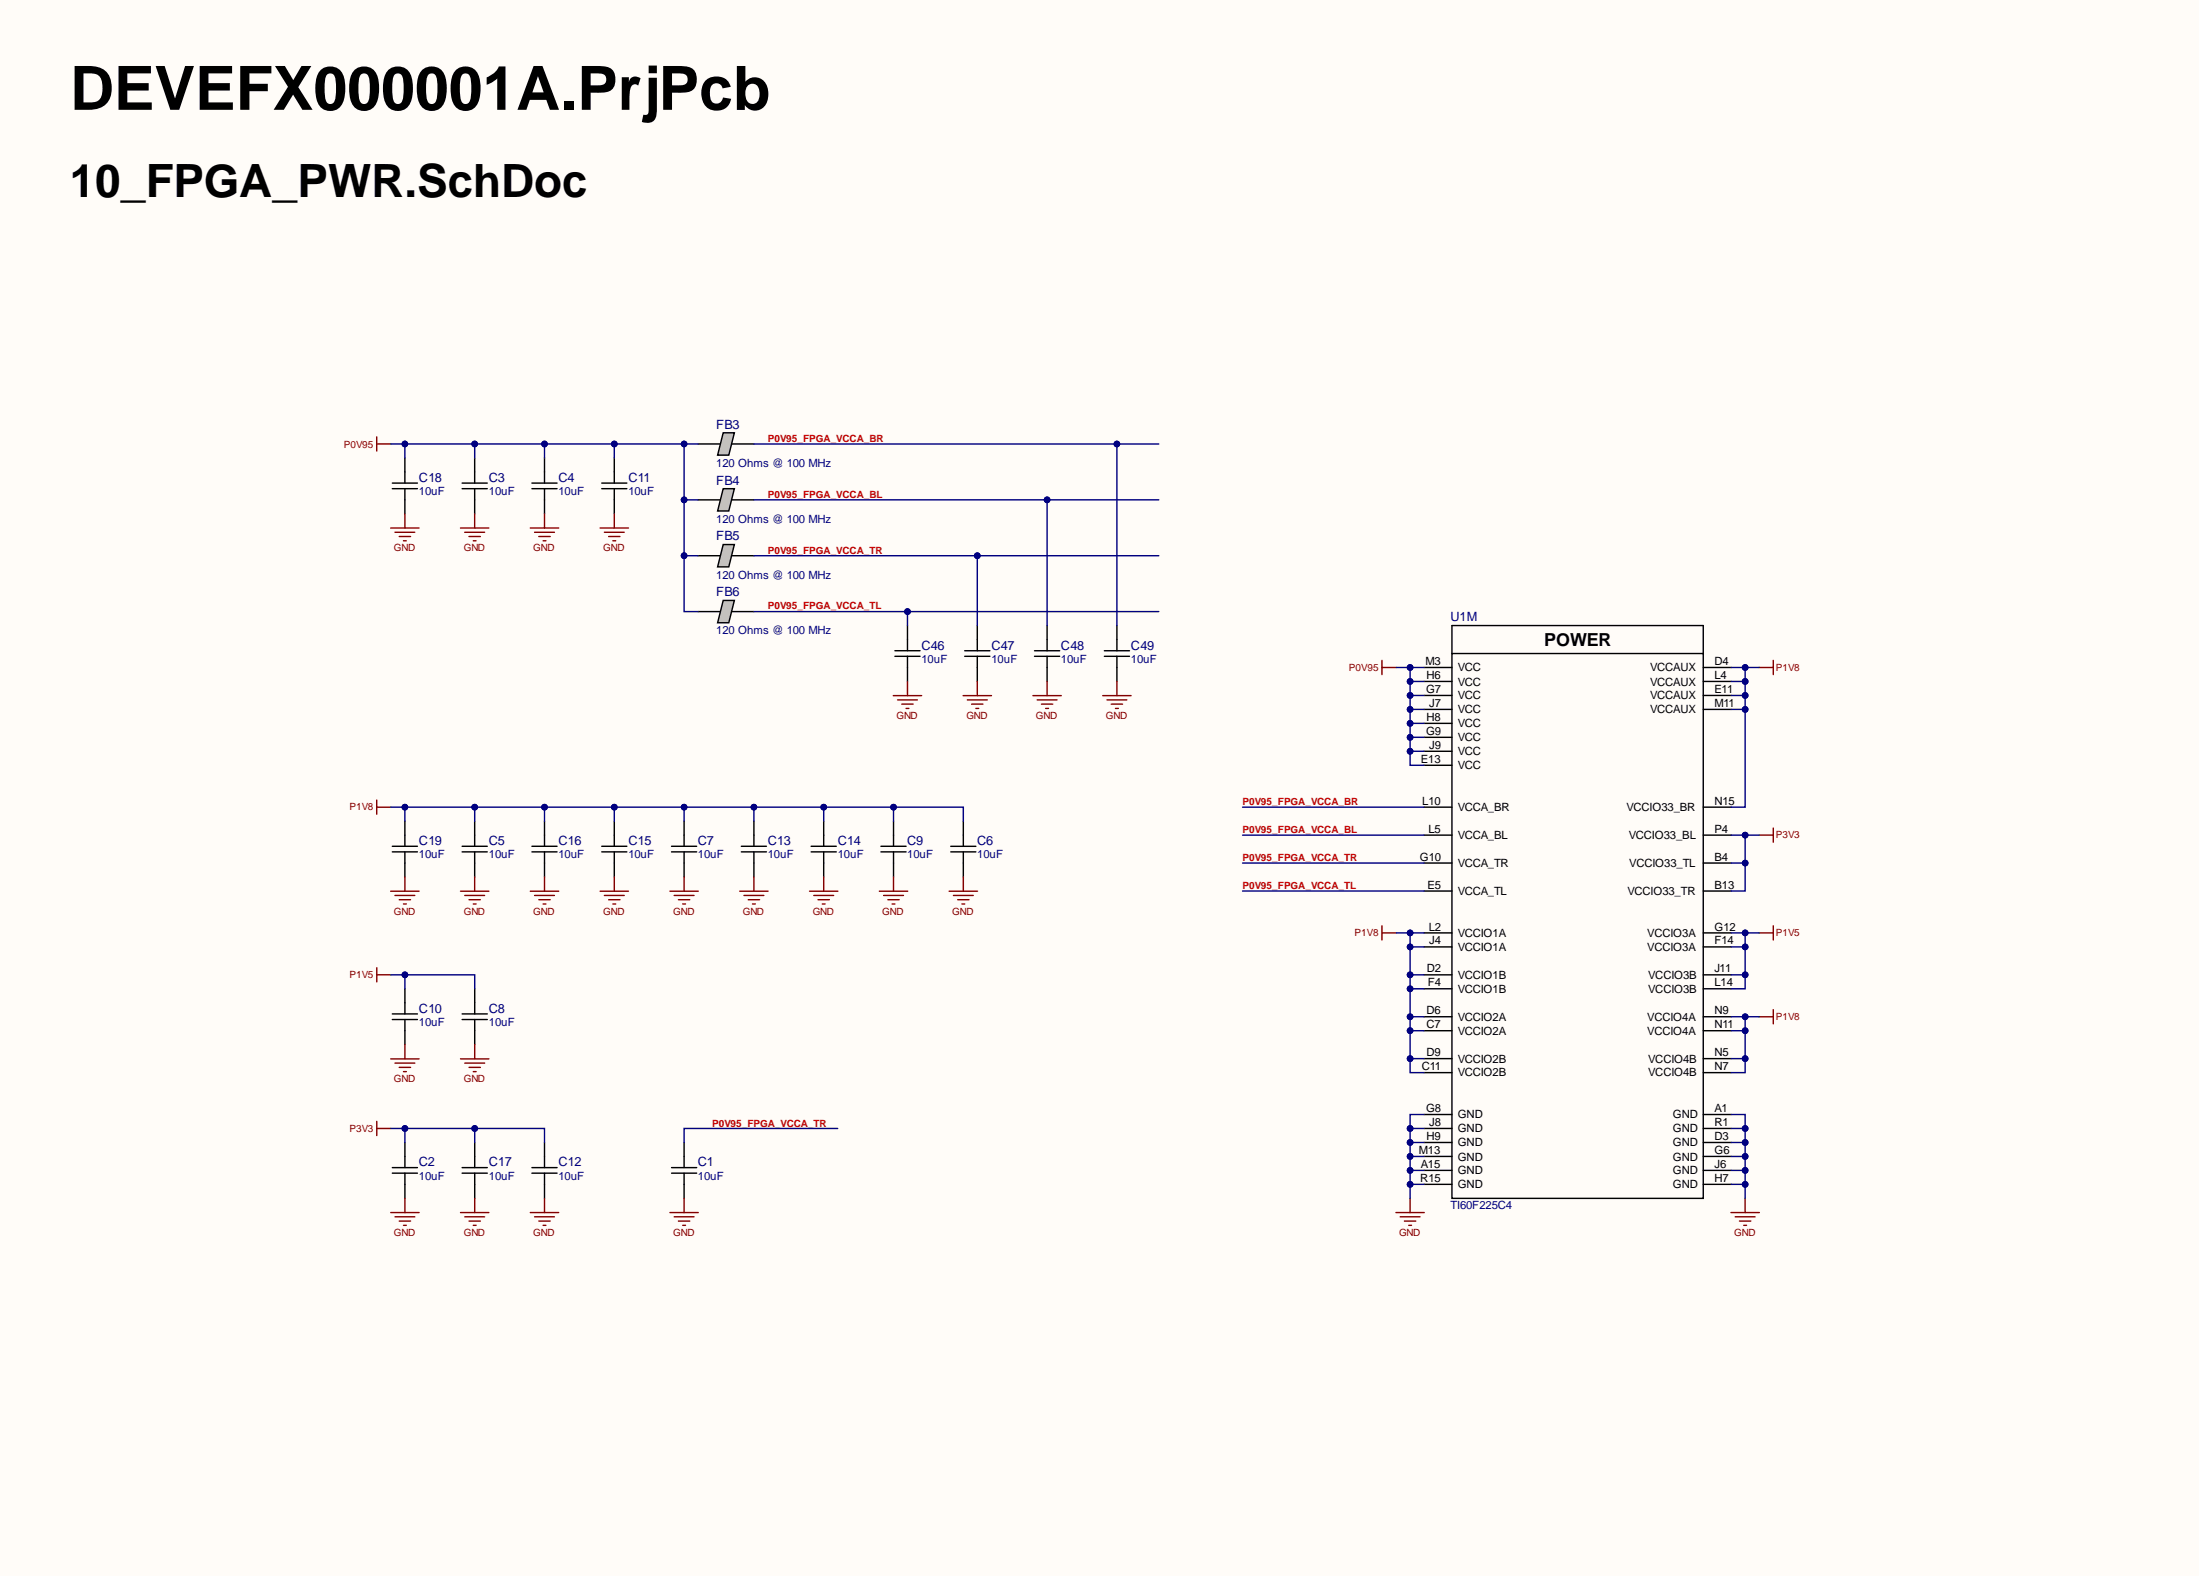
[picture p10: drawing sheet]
<svg xmlns="http://www.w3.org/2000/svg" width="393mm" height="282mm" viewBox="0 0 393 282" stroke-linecap="round" stroke-linejoin="round" font-family="sans-serif">
<g fill="#fffcf8">
<path d="M0 0h393.1v281.6h-393.1z" fill-rule="evenodd"/>
<path d="M0 0h393.1v281.6h-393.1z" fill-rule="evenodd"/>
</g>
<g fill="none" stroke="#000" stroke-width=".25">
<path d="M124.8 79.4h4M130.8 79.4h4M70.1 86.3h4.5M70.1 87.3h4.5M72.4 81.8v4.5M72.4 87.3v4.5M82.6 86.3h4.5M82.6 87.3h4.5M84.9 81.8v4.5M84.9 87.3v4.5M95.1 86.3h4.5M95.1 87.3h4.5"/>
<path d="M97.4 81.8v4.5M97.4 87.3v4.5M107.6 86.3h4.5M107.6 87.3h4.5M109.8 81.8v4.5M109.8 87.3v4.5M254.6 119.3h5M259.6 116.8h44.9v97.4h-44.9zM259.6 116.8v-5h44.9v5M304.5 119.3h5M254.6 121.8h5M254.6 124.3h5"/>
<path d="M254.6 126.8h5M254.6 129.3h5M254.6 131.8h5M254.6 134.3h5M254.6 136.8h5M304.5 121.8h5M304.5 124.3h5M304.5 126.8h5M70.1 151.3h4.5M70.1 152.3h4.5M72.4 146.8v4.5M72.4 152.3v4.5"/>
<path d="M82.6 151.3h4.5M82.6 152.3h4.5M84.9 146.8v4.5M84.9 152.3v4.5M95.1 151.3h4.5M95.1 152.3h4.5M97.4 146.8v4.5M97.4 152.3v4.5M107.6 151.3h4.5M107.6 152.3h4.5M109.8 146.8v4.5M109.8 152.3v4.5"/>
<path d="M120.1 151.3h4.5M120.1 152.3h4.5M122.3 146.8v4.5M122.3 152.3v4.5M132.5 151.3h4.5M132.5 152.3h4.5M134.8 146.8v4.5M134.8 152.3v4.5M145 151.3h4.5M145 152.3h4.5M147.3 146.8v4.5M147.3 152.3v4.5"/>
<path d="M157.5 151.3h4.5M157.5 152.3h4.5M159.8 146.8v4.5M159.8 152.3v4.5M170 151.3h4.5M170 152.3h4.5M172.2 146.8v4.5M172.2 152.3v4.5M254.6 144.3h5M254.6 149.3h5M254.6 154.3h5M254.6 159.3h5"/>
<path d="M304.5 144.3h5M304.5 149.3h5M304.5 154.3h5M304.5 159.3h5M72.4 176.7v4.5M84.9 176.7v4.5M254.6 166.7h5M254.6 169.2h5M254.6 174.2h5M254.6 176.7h5M304.5 166.7h5M304.5 169.2h5"/>
<path d="M304.5 174.2h5M304.5 176.7h5M70.1 181.2h4.5M70.1 182.2h4.5M72.4 182.2v4.5M82.6 181.2h4.5M82.6 182.2h4.5M84.9 182.2v4.5M254.6 199.2h5M254.6 181.7h5M254.6 184.2h5M254.6 189.2h5"/>
<path d="M254.6 191.7h5M304.5 199.2h5M304.5 181.7h5M304.5 184.2h5M304.5 189.2h5M304.5 191.7h5M70.1 208.7h4.5M70.1 209.7h4.5M72.4 204.2v4.5M72.4 209.7v4.5M82.6 208.7h4.5M82.6 209.7h4.5"/>
<path d="M84.9 204.2v4.5M84.9 209.7v4.5M95.1 208.7h4.5M95.1 209.7h4.5M97.4 204.2v4.5M97.4 209.7v4.5M120.1 208.7h4.5M120.1 209.7h4.5M122.3 204.2v4.5M122.3 209.7v4.5M254.6 201.7h5M254.6 204.2h5"/>
<path d="M254.6 206.7h5M254.6 209.2h5M254.6 211.7h5M304.5 201.7h5M304.5 204.2h5M304.5 206.7h5M304.5 209.2h5M304.5 211.7h5"/>
</g>
<g fill="none" stroke="#800000" stroke-width=".25">
<path d="M69.9 94.4h5M70.6 95.1h3.6M71.4 95.9h2M72.1 96.7h.5M72.4 91.8v2.6M82.3 94.4h5.1M83.1 95.1h3.5M83.9 95.9h2M84.6 96.7h.5M84.9 91.8v2.6M94.8 94.4h5.1M95.6 95.1h3.5"/>
<path d="M96.3 95.9h2.1M97.1 96.7h.5M97.4 91.8v2.6M107.3 94.4h5.1M108.1 95.1h3.5M108.8 95.9h2M109.6 96.7h.5M109.8 91.8v2.6M314.5 119.3h2.6M317.1 118v2.6M67.4 143v2.5M67.4 144.3h2.5"/>
<path d="M69.9 159.3h5M72.4 156.8v2.5M82.3 159.3h5.1M84.9 156.8v2.5M94.8 159.3h5.1M97.4 156.8v2.5M107.3 159.3h5.1M109.8 156.8v2.5M119.8 159.3h5M122.3 156.8v2.5M132.3 159.3h5M134.8 156.8v2.5"/>
<path d="M144.7 159.3h5.1M147.3 156.8v2.5M157.2 159.3h5.1M159.8 156.8v2.5M169.7 159.3h5.1M172.2 156.8v2.5M70.6 160.1h3.6M71.4 160.8h2M72.1 161.6h.5M83.1 160.1h3.5M83.9 160.8h2M84.6 161.6h.5"/>
<path d="M95.6 160.1h3.5M96.3 160.8h2.1M97.1 161.6h.5M108.1 160.1h3.5M108.8 160.8h2M109.6 161.6h.5M120.5 160.1h3.6M121.3 160.8h2M122.1 161.6h.5M133 160.1h3.6M133.8 160.8h2M134.5 161.6h.5"/>
<path d="M145.5 160.1h3.5M146.3 160.8h2M147 161.6h.5M158 160.1h3.5M158.7 160.8h2.1M159.5 161.6h.5M170.5 160.1h3.5M171.2 160.8h2.1M172 161.6h.5M247.1 165.5v2.5M247.1 166.7h2.5M69.9 189.3h5"/>
<path d="M70.6 190h3.6M71.4 190.8h2M72.1 191.5h.5M72.4 186.7v2.6M82.3 189.3h5.1M83.1 190h3.5M83.9 190.8h2M84.6 191.5h.5M84.9 186.7v2.6M314.5 181.7h2.6M317.1 180.5v2.5M69.9 216.7h5"/>
<path d="M70.6 217.5h3.6M71.4 218.3h2M72.1 219h.5M72.4 214.2v2.5M82.3 216.7h5.1M83.1 217.5h3.5M83.9 218.3h2M84.6 219h.5M84.9 214.2v2.5M94.8 216.7h5.1M95.6 217.5h3.5M96.3 218.3h2.1"/>
<path d="M97.1 219h.5M97.4 214.2v2.5M119.8 216.7h5M120.5 217.5h3.6M121.3 218.3h2M122.1 219h.5M122.3 214.2v2.5M249.6 216.7h5.1M250.3 217.5h3.6M251.1 218.3h2M251.9 219h.5M252.1 214.2v2.5"/>
<path d="M309.5 216.7h5.1M310.2 217.5h3.6M311 218.3h2M311.8 219h.5M312 214.2v2.5"/>
</g>
<path d="M129.3 77.4h2l-1 4h-2z" fill-rule="evenodd" fill="#c0c0c0"/>
<path d="M129.3 77.4h2l-1 4h-2zM124.8 89.3h4M130.8 89.3h4" fill="none" stroke="#000" stroke-width=".25"/>
<path d="M247.1 118v2.6M247.1 119.3h2.5" fill="none" stroke="#800000" stroke-width=".25"/>
<path d="M129.3 87.3h2l-1 4h-2z" fill-rule="evenodd" fill="#c0c0c0"/>
<path d="M124.8 99.3h4M129.3 87.3h2l-1 4h-2zM130.8 99.3h4" fill="none" stroke="#000" stroke-width=".25"/>
<path d="M129.3 97.3h2l-1 4h-2z" fill-rule="evenodd" fill="#c0c0c0"/>
<path d="M129.3 97.3h2l-1 4h-2zM124.8 109.3h4M130.8 109.3h4" fill="none" stroke="#000" stroke-width=".25"/>
<path d="M129.3 107.3h2l-1 4h-2z" fill-rule="evenodd" fill="#c0c0c0"/>
<g fill="none" stroke="#000" stroke-width=".25">
<path d="M129.3 107.3h2l-1 4h-2zM160 116.3h4.5M160 117.3h4.5M162.3 111.8v4.5M162.3 117.3v4.5M172.5 116.3h4.5M172.5 117.3h4.5M174.7 111.8v4.5M174.7 117.3v4.5M185 116.3h4.5M185 117.3h4.5M187.2 111.8v4.5"/>
<path d="M187.2 117.3v4.5M197.5 116.3h4.4M197.5 117.3h4.4M199.7 111.8v4.5M199.7 117.3v4.5"/>
</g>
<g fill="none" stroke="#800000" stroke-width=".25">
<path d="M67.4 78.1v2.5M67.4 79.4h2.5M159.7 124.3h5.1M160.5 125.1h3.5M161.2 125.9h2.1M162 126.6h.5M162.3 121.8v2.5M172.2 124.3h5.1M173 125.1h3.5M173.7 125.9h2.1M174.5 126.6h.5M174.7 121.8v2.5"/>
<path d="M184.7 124.3h5.1M185.4 125.1h3.6M186.2 125.9h2M187 126.6h.5M187.2 121.8v2.5M197.2 124.3h5M197.9 125.1h3.6M198.7 125.9h2M199.4 126.6h.5M199.7 121.8v2.5M314.5 149.3h2.6M317.1 148v2.5"/>
<path d="M67.4 173v2.5M67.4 174.2h2.5M314.5 166.7h2.6M317.1 165.5v2.5M67.4 200.4v2.6M67.4 201.7h2.5"/>
</g>
<path d="M312 169.2v5" fill="none" stroke="#000080" stroke-width=".25"/>
<circle cx="312" cy="174.2" r=".51" fill="#000080"/>
<circle cx="312" cy="174.2" r=".51" fill="none" stroke="#000080" stroke-width=".18"/>
<circle cx="312" cy="169.2" r=".51" fill="#000080"/>
<circle cx="312" cy="169.2" r=".51" fill="none" stroke="#000080" stroke-width=".18"/>
<path d="M69.9 201.7h2.5" fill="none" stroke="#000080" stroke-width=".25"/>
<circle cx="72.4" cy="201.7" r=".51" fill="#000080"/>
<circle cx="72.4" cy="201.7" r=".51" fill="none" stroke="#000080" stroke-width=".18"/>
<path d="M69.9 174.2h2.5" fill="none" stroke="#000080" stroke-width=".25"/>
<circle cx="72.4" cy="174.2" r=".51" fill="#000080"/>
<circle cx="72.4" cy="174.2" r=".51" fill="none" stroke="#000080" stroke-width=".18"/>
<path d="M69.9 144.3h2.5" fill="none" stroke="#000080" stroke-width=".25"/>
<circle cx="72.4" cy="144.3" r=".51" fill="#000080"/>
<circle cx="72.4" cy="144.3" r=".51" fill="none" stroke="#000080" stroke-width=".18"/>
<path d="M69.9 79.4h2.5" fill="none" stroke="#000080" stroke-width=".25"/>
<circle cx="72.4" cy="79.4" r=".51" fill="#000080"/>
<circle cx="72.4" cy="79.4" r=".51" fill="none" stroke="#000080" stroke-width=".18"/>
<path d="M72.4 204.2v-2.5h25v2.5" fill="none" stroke="#000080" stroke-width=".25"/>
<circle cx="72.4" cy="201.7" r=".51" fill="#000080"/>
<circle cx="72.4" cy="201.7" r=".51" fill="none" stroke="#000080" stroke-width=".18"/>
<circle cx="84.9" cy="201.7" r=".51" fill="#000080"/>
<circle cx="84.9" cy="201.7" r=".51" fill="none" stroke="#000080" stroke-width=".18"/>
<path d="M72.4 176.7v-2.5h12.5v2.5" fill="none" stroke="#000080" stroke-width=".25"/>
<circle cx="72.4" cy="174.2" r=".51" fill="#000080"/>
<circle cx="72.4" cy="174.2" r=".51" fill="none" stroke="#000080" stroke-width=".18"/>
<path d="M84.9 144.3h-12.5v2.5" fill="none" stroke="#000080" stroke-width=".25"/>
<circle cx="72.4" cy="144.3" r=".51" fill="#000080"/>
<circle cx="72.4" cy="144.3" r=".51" fill="none" stroke="#000080" stroke-width=".18"/>
<circle cx="84.9" cy="144.3" r=".51" fill="#000080"/>
<circle cx="84.9" cy="144.3" r=".51" fill="none" stroke="#000080" stroke-width=".18"/>
<path d="M84.9 79.4h-12.5v2.4" fill="none" stroke="#000080" stroke-width=".25"/>
<circle cx="72.4" cy="79.4" r=".51" fill="#000080"/>
<circle cx="72.4" cy="79.4" r=".51" fill="none" stroke="#000080" stroke-width=".18"/>
<circle cx="84.9" cy="79.4" r=".51" fill="#000080"/>
<circle cx="84.9" cy="79.4" r=".51" fill="none" stroke="#000080" stroke-width=".18"/>
<path d="M84.9 146.8v-2.5h12.5v2.5" fill="none" stroke="#000080" stroke-width=".25"/>
<circle cx="84.9" cy="144.3" r=".51" fill="#000080"/>
<circle cx="84.9" cy="144.3" r=".51" fill="none" stroke="#000080" stroke-width=".18"/>
<circle cx="97.4" cy="144.3" r=".51" fill="#000080"/>
<circle cx="97.4" cy="144.3" r=".51" fill="none" stroke="#000080" stroke-width=".18"/>
<path d="M84.9 81.8v-2.4h24.9v2.4" fill="none" stroke="#000080" stroke-width=".25"/>
<circle cx="84.9" cy="79.4" r=".51" fill="#000080"/>
<circle cx="84.9" cy="79.4" r=".51" fill="none" stroke="#000080" stroke-width=".18"/>
<circle cx="97.4" cy="79.4" r=".51" fill="#000080"/>
<circle cx="97.4" cy="79.4" r=".51" fill="none" stroke="#000080" stroke-width=".18"/>
<circle cx="109.8" cy="79.4" r=".51" fill="#000080"/>
<circle cx="109.8" cy="79.4" r=".51" fill="none" stroke="#000080" stroke-width=".18"/>
<path d="M97.4 144.3h12.4v2.5" fill="none" stroke="#000080" stroke-width=".25"/>
<circle cx="97.4" cy="144.3" r=".51" fill="#000080"/>
<circle cx="97.4" cy="144.3" r=".51" fill="none" stroke="#000080" stroke-width=".18"/>
<circle cx="109.8" cy="144.3" r=".51" fill="#000080"/>
<circle cx="109.8" cy="144.3" r=".51" fill="none" stroke="#000080" stroke-width=".18"/>
<path d="M109.8 144.3h12.5v2.5" fill="none" stroke="#000080" stroke-width=".25"/>
<circle cx="109.8" cy="144.3" r=".51" fill="#000080"/>
<circle cx="109.8" cy="144.3" r=".51" fill="none" stroke="#000080" stroke-width=".18"/>
<circle cx="122.3" cy="144.3" r=".51" fill="#000080"/>
<circle cx="122.3" cy="144.3" r=".51" fill="none" stroke="#000080" stroke-width=".18"/>
<path d="M109.8 79.4h12.5" fill="none" stroke="#000080" stroke-width=".25"/>
<circle cx="109.8" cy="79.4" r=".51" fill="#000080"/>
<circle cx="109.8" cy="79.4" r=".51" fill="none" stroke="#000080" stroke-width=".18"/>
<circle cx="122.3" cy="79.4" r=".51" fill="#000080"/>
<circle cx="122.3" cy="79.4" r=".51" fill="none" stroke="#000080" stroke-width=".18"/>
<path d="M122.3 144.3h12.5v2.5M149.8 201.7h-27.5v2.5" fill="none" stroke="#000080" stroke-width=".25"/>
<circle cx="122.3" cy="144.3" r=".51" fill="#000080"/>
<circle cx="122.3" cy="144.3" r=".51" fill="none" stroke="#000080" stroke-width=".18"/>
<circle cx="134.8" cy="144.3" r=".51" fill="#000080"/>
<circle cx="134.8" cy="144.3" r=".51" fill="none" stroke="#000080" stroke-width=".18"/>
<path d="M124.8 79.4h-2.5v29.9h2.5" fill="none" stroke="#000080" stroke-width=".25"/>
<circle cx="122.3" cy="79.4" r=".51" fill="#000080"/>
<circle cx="122.3" cy="79.4" r=".51" fill="none" stroke="#000080" stroke-width=".18"/>
<circle cx="122.3" cy="89.3" r=".51" fill="#000080"/>
<circle cx="122.3" cy="89.3" r=".51" fill="none" stroke="#000080" stroke-width=".18"/>
<circle cx="122.3" cy="99.3" r=".51" fill="#000080"/>
<circle cx="122.3" cy="99.3" r=".51" fill="none" stroke="#000080" stroke-width=".18"/>
<path d="M122.3 99.3h2.5" fill="none" stroke="#000080" stroke-width=".25"/>
<circle cx="122.3" cy="99.3" r=".51" fill="#000080"/>
<circle cx="122.3" cy="99.3" r=".51" fill="none" stroke="#000080" stroke-width=".18"/>
<path d="M122.3 89.3h2.5" fill="none" stroke="#000080" stroke-width=".25"/>
<circle cx="122.3" cy="89.3" r=".51" fill="#000080"/>
<circle cx="122.3" cy="89.3" r=".51" fill="none" stroke="#000080" stroke-width=".18"/>
<path d="M134.8 144.3h12.5v2.5" fill="none" stroke="#000080" stroke-width=".25"/>
<circle cx="134.8" cy="144.3" r=".51" fill="#000080"/>
<circle cx="134.8" cy="144.3" r=".51" fill="none" stroke="#000080" stroke-width=".18"/>
<circle cx="147.3" cy="144.3" r=".51" fill="#000080"/>
<circle cx="147.3" cy="144.3" r=".51" fill="none" stroke="#000080" stroke-width=".18"/>
<path d="M134.8 109.3h72.4" fill="none" stroke="#000080" stroke-width=".25"/>
<circle cx="162.3" cy="109.3" r=".51" fill="#000080"/>
<circle cx="162.3" cy="109.3" r=".51" fill="none" stroke="#000080" stroke-width=".18"/>
<path d="M134.8 99.3h72.4" fill="none" stroke="#000080" stroke-width=".25"/>
<circle cx="174.7" cy="99.3" r=".51" fill="#000080"/>
<circle cx="174.7" cy="99.3" r=".51" fill="none" stroke="#000080" stroke-width=".18"/>
<path d="M134.8 89.3h72.4" fill="none" stroke="#000080" stroke-width=".25"/>
<circle cx="187.2" cy="89.3" r=".51" fill="#000080"/>
<circle cx="187.2" cy="89.3" r=".51" fill="none" stroke="#000080" stroke-width=".18"/>
<path d="M134.8 79.4h72.4" fill="none" stroke="#000080" stroke-width=".25"/>
<circle cx="199.7" cy="79.4" r=".51" fill="#000080"/>
<circle cx="199.7" cy="79.4" r=".51" fill="none" stroke="#000080" stroke-width=".18"/>
<path d="M147.3 144.3h12.5v2.5" fill="none" stroke="#000080" stroke-width=".25"/>
<circle cx="147.3" cy="144.3" r=".51" fill="#000080"/>
<circle cx="147.3" cy="144.3" r=".51" fill="none" stroke="#000080" stroke-width=".18"/>
<circle cx="159.8" cy="144.3" r=".51" fill="#000080"/>
<circle cx="159.8" cy="144.3" r=".51" fill="none" stroke="#000080" stroke-width=".18"/>
<path d="M159.8 144.3h12.4v2.5" fill="none" stroke="#000080" stroke-width=".25"/>
<circle cx="159.8" cy="144.3" r=".51" fill="#000080"/>
<circle cx="159.8" cy="144.3" r=".51" fill="none" stroke="#000080" stroke-width=".18"/>
<path d="M222.2 159.3h32.4M222.2 154.3h32.4M222.2 149.3h32.4M222.2 144.3h32.4M249.6 166.7h2.5" fill="none" stroke="#000080" stroke-width=".25"/>
<circle cx="252.1" cy="166.7" r=".51" fill="#000080"/>
<circle cx="252.1" cy="166.7" r=".51" fill="none" stroke="#000080" stroke-width=".18"/>
<path d="M249.6 119.3h2.5" fill="none" stroke="#000080" stroke-width=".25"/>
<circle cx="252.1" cy="119.3" r=".51" fill="#000080"/>
<circle cx="252.1" cy="119.3" r=".51" fill="none" stroke="#000080" stroke-width=".18"/>
<path d="M254.6 199.2h-2.5v12.5h2.5" fill="none" stroke="#000080" stroke-width=".25"/>
<circle cx="252.1" cy="201.7" r=".51" fill="#000080"/>
<circle cx="252.1" cy="201.7" r=".51" fill="none" stroke="#000080" stroke-width=".18"/>
<circle cx="252.1" cy="204.2" r=".51" fill="#000080"/>
<circle cx="252.1" cy="204.2" r=".51" fill="none" stroke="#000080" stroke-width=".18"/>
<circle cx="252.1" cy="206.7" r=".51" fill="#000080"/>
<circle cx="252.1" cy="206.7" r=".51" fill="none" stroke="#000080" stroke-width=".18"/>
<circle cx="252.1" cy="209.2" r=".51" fill="#000080"/>
<circle cx="252.1" cy="209.2" r=".51" fill="none" stroke="#000080" stroke-width=".18"/>
<circle cx="252.1" cy="211.7" r=".51" fill="#000080"/>
<circle cx="252.1" cy="211.7" r=".51" fill="none" stroke="#000080" stroke-width=".18"/>
<path d="M252.1 209.2h2.5" fill="none" stroke="#000080" stroke-width=".25"/>
<circle cx="252.1" cy="209.2" r=".51" fill="#000080"/>
<circle cx="252.1" cy="209.2" r=".51" fill="none" stroke="#000080" stroke-width=".18"/>
<path d="M252.1 206.7h2.5" fill="none" stroke="#000080" stroke-width=".25"/>
<circle cx="252.1" cy="206.7" r=".51" fill="#000080"/>
<circle cx="252.1" cy="206.7" r=".51" fill="none" stroke="#000080" stroke-width=".18"/>
<path d="M252.1 204.2h2.5" fill="none" stroke="#000080" stroke-width=".25"/>
<circle cx="252.1" cy="204.2" r=".51" fill="#000080"/>
<circle cx="252.1" cy="204.2" r=".51" fill="none" stroke="#000080" stroke-width=".18"/>
<path d="M252.1 201.7h2.5" fill="none" stroke="#000080" stroke-width=".25"/>
<circle cx="252.1" cy="201.7" r=".51" fill="#000080"/>
<circle cx="252.1" cy="201.7" r=".51" fill="none" stroke="#000080" stroke-width=".18"/>
<path d="M254.6 189.2h-2.5v2.5h2.5" fill="none" stroke="#000080" stroke-width=".25"/>
<circle cx="252.1" cy="189.2" r=".51" fill="#000080"/>
<circle cx="252.1" cy="189.2" r=".51" fill="none" stroke="#000080" stroke-width=".18"/>
<path d="M254.6 181.7h-2.5v2.5h2.5" fill="none" stroke="#000080" stroke-width=".25"/>
<circle cx="252.1" cy="181.7" r=".51" fill="#000080"/>
<circle cx="252.1" cy="181.7" r=".51" fill="none" stroke="#000080" stroke-width=".18"/>
<circle cx="252.1" cy="184.2" r=".51" fill="#000080"/>
<circle cx="252.1" cy="184.2" r=".51" fill="none" stroke="#000080" stroke-width=".18"/>
<path d="M254.6 174.2h-2.5v2.5h2.5" fill="none" stroke="#000080" stroke-width=".25"/>
<circle cx="252.1" cy="174.2" r=".51" fill="#000080"/>
<circle cx="252.1" cy="174.2" r=".51" fill="none" stroke="#000080" stroke-width=".18"/>
<circle cx="252.1" cy="176.7" r=".51" fill="#000080"/>
<circle cx="252.1" cy="176.7" r=".51" fill="none" stroke="#000080" stroke-width=".18"/>
<path d="M254.6 166.7h-2.5v2.5h2.5" fill="none" stroke="#000080" stroke-width=".25"/>
<circle cx="252.1" cy="166.7" r=".51" fill="#000080"/>
<circle cx="252.1" cy="166.7" r=".51" fill="none" stroke="#000080" stroke-width=".18"/>
<circle cx="252.1" cy="169.2" r=".51" fill="#000080"/>
<circle cx="252.1" cy="169.2" r=".51" fill="none" stroke="#000080" stroke-width=".18"/>
<path d="M254.6 119.3h-2.5v17.5h2.5" fill="none" stroke="#000080" stroke-width=".25"/>
<circle cx="252.1" cy="119.3" r=".51" fill="#000080"/>
<circle cx="252.1" cy="119.3" r=".51" fill="none" stroke="#000080" stroke-width=".18"/>
<circle cx="252.1" cy="121.8" r=".51" fill="#000080"/>
<circle cx="252.1" cy="121.8" r=".51" fill="none" stroke="#000080" stroke-width=".18"/>
<circle cx="252.1" cy="124.3" r=".51" fill="#000080"/>
<circle cx="252.1" cy="124.3" r=".51" fill="none" stroke="#000080" stroke-width=".18"/>
<circle cx="252.1" cy="126.8" r=".51" fill="#000080"/>
<circle cx="252.1" cy="126.8" r=".51" fill="none" stroke="#000080" stroke-width=".18"/>
<circle cx="252.1" cy="129.3" r=".51" fill="#000080"/>
<circle cx="252.1" cy="129.3" r=".51" fill="none" stroke="#000080" stroke-width=".18"/>
<circle cx="252.1" cy="131.8" r=".51" fill="#000080"/>
<circle cx="252.1" cy="131.8" r=".51" fill="none" stroke="#000080" stroke-width=".18"/>
<circle cx="252.1" cy="134.3" r=".51" fill="#000080"/>
<circle cx="252.1" cy="134.3" r=".51" fill="none" stroke="#000080" stroke-width=".18"/>
<path d="M252.1 134.3h2.5" fill="none" stroke="#000080" stroke-width=".25"/>
<circle cx="252.1" cy="134.3" r=".51" fill="#000080"/>
<circle cx="252.1" cy="134.3" r=".51" fill="none" stroke="#000080" stroke-width=".18"/>
<path d="M252.1 131.8h2.5" fill="none" stroke="#000080" stroke-width=".25"/>
<circle cx="252.1" cy="131.8" r=".51" fill="#000080"/>
<circle cx="252.1" cy="131.8" r=".51" fill="none" stroke="#000080" stroke-width=".18"/>
<path d="M252.1 129.3h2.5" fill="none" stroke="#000080" stroke-width=".25"/>
<circle cx="252.1" cy="129.3" r=".51" fill="#000080"/>
<circle cx="252.1" cy="129.3" r=".51" fill="none" stroke="#000080" stroke-width=".18"/>
<path d="M252.1 126.8h2.5" fill="none" stroke="#000080" stroke-width=".25"/>
<circle cx="252.1" cy="126.8" r=".51" fill="#000080"/>
<circle cx="252.1" cy="126.8" r=".51" fill="none" stroke="#000080" stroke-width=".18"/>
<path d="M252.1 124.3h2.5" fill="none" stroke="#000080" stroke-width=".25"/>
<circle cx="252.1" cy="124.3" r=".51" fill="#000080"/>
<circle cx="252.1" cy="124.3" r=".51" fill="none" stroke="#000080" stroke-width=".18"/>
<path d="M252.1 121.8h2.5" fill="none" stroke="#000080" stroke-width=".25"/>
<circle cx="252.1" cy="121.8" r=".51" fill="#000080"/>
<circle cx="252.1" cy="121.8" r=".51" fill="none" stroke="#000080" stroke-width=".18"/>
<path d="M309.5 199.2h2.5v12.5h-2.5" fill="none" stroke="#000080" stroke-width=".25"/>
<circle cx="312" cy="201.7" r=".51" fill="#000080"/>
<circle cx="312" cy="201.7" r=".51" fill="none" stroke="#000080" stroke-width=".18"/>
<circle cx="312" cy="204.2" r=".51" fill="#000080"/>
<circle cx="312" cy="204.2" r=".51" fill="none" stroke="#000080" stroke-width=".18"/>
<circle cx="312" cy="206.7" r=".51" fill="#000080"/>
<circle cx="312" cy="206.7" r=".51" fill="none" stroke="#000080" stroke-width=".18"/>
<circle cx="312" cy="209.2" r=".51" fill="#000080"/>
<circle cx="312" cy="209.2" r=".51" fill="none" stroke="#000080" stroke-width=".18"/>
<circle cx="312" cy="211.7" r=".51" fill="#000080"/>
<circle cx="312" cy="211.7" r=".51" fill="none" stroke="#000080" stroke-width=".18"/>
<path d="M309.5 209.2h2.5" fill="none" stroke="#000080" stroke-width=".25"/>
<circle cx="312" cy="209.2" r=".51" fill="#000080"/>
<circle cx="312" cy="209.2" r=".51" fill="none" stroke="#000080" stroke-width=".18"/>
<path d="M309.5 206.7h2.5" fill="none" stroke="#000080" stroke-width=".25"/>
<circle cx="312" cy="206.7" r=".51" fill="#000080"/>
<circle cx="312" cy="206.7" r=".51" fill="none" stroke="#000080" stroke-width=".18"/>
<path d="M309.5 204.2h2.5" fill="none" stroke="#000080" stroke-width=".25"/>
<circle cx="312" cy="204.2" r=".51" fill="#000080"/>
<circle cx="312" cy="204.2" r=".51" fill="none" stroke="#000080" stroke-width=".18"/>
<path d="M309.5 201.7h2.5" fill="none" stroke="#000080" stroke-width=".25"/>
<circle cx="312" cy="201.7" r=".51" fill="#000080"/>
<circle cx="312" cy="201.7" r=".51" fill="none" stroke="#000080" stroke-width=".18"/>
<path d="M309.5 189.2h2.5v2.5h-2.5" fill="none" stroke="#000080" stroke-width=".25"/>
<circle cx="312" cy="189.2" r=".51" fill="#000080"/>
<circle cx="312" cy="189.2" r=".51" fill="none" stroke="#000080" stroke-width=".18"/>
<path d="M309.5 181.7h2.5v2.5h-2.5" fill="none" stroke="#000080" stroke-width=".25"/>
<circle cx="312" cy="181.7" r=".51" fill="#000080"/>
<circle cx="312" cy="181.7" r=".51" fill="none" stroke="#000080" stroke-width=".18"/>
<circle cx="312" cy="184.2" r=".51" fill="#000080"/>
<circle cx="312" cy="184.2" r=".51" fill="none" stroke="#000080" stroke-width=".18"/>
<path d="M309.5 174.2h2.5v2.5h-2.5" fill="none" stroke="#000080" stroke-width=".25"/>
<circle cx="312" cy="174.2" r=".51" fill="#000080"/>
<circle cx="312" cy="174.2" r=".51" fill="none" stroke="#000080" stroke-width=".18"/>
<path d="M309.5 166.7h2.5v2.5h-2.5" fill="none" stroke="#000080" stroke-width=".25"/>
<circle cx="312" cy="166.7" r=".51" fill="#000080"/>
<circle cx="312" cy="166.7" r=".51" fill="none" stroke="#000080" stroke-width=".18"/>
<circle cx="312" cy="169.2" r=".51" fill="#000080"/>
<circle cx="312" cy="169.2" r=".51" fill="none" stroke="#000080" stroke-width=".18"/>
<path d="M309.5 149.3h2.5v10h-2.5" fill="none" stroke="#000080" stroke-width=".25"/>
<circle cx="312" cy="149.3" r=".51" fill="#000080"/>
<circle cx="312" cy="149.3" r=".51" fill="none" stroke="#000080" stroke-width=".18"/>
<circle cx="312" cy="154.3" r=".51" fill="#000080"/>
<circle cx="312" cy="154.3" r=".51" fill="none" stroke="#000080" stroke-width=".18"/>
<path d="M309.5 154.3h2.5" fill="none" stroke="#000080" stroke-width=".25"/>
<circle cx="312" cy="154.3" r=".51" fill="#000080"/>
<circle cx="312" cy="154.3" r=".51" fill="none" stroke="#000080" stroke-width=".18"/>
<path d="M312 126.8v17.5h-2.5" fill="none" stroke="#000080" stroke-width=".25"/>
<circle cx="312" cy="126.8" r=".51" fill="#000080"/>
<circle cx="312" cy="126.8" r=".51" fill="none" stroke="#000080" stroke-width=".18"/>
<path d="M309.5 119.3h2.5v7.5h-2.5" fill="none" stroke="#000080" stroke-width=".25"/>
<circle cx="312" cy="119.3" r=".51" fill="#000080"/>
<circle cx="312" cy="119.3" r=".51" fill="none" stroke="#000080" stroke-width=".18"/>
<circle cx="312" cy="121.8" r=".51" fill="#000080"/>
<circle cx="312" cy="121.8" r=".51" fill="none" stroke="#000080" stroke-width=".18"/>
<circle cx="312" cy="124.3" r=".51" fill="#000080"/>
<circle cx="312" cy="124.3" r=".51" fill="none" stroke="#000080" stroke-width=".18"/>
<circle cx="312" cy="126.8" r=".51" fill="#000080"/>
<circle cx="312" cy="126.8" r=".51" fill="none" stroke="#000080" stroke-width=".18"/>
<path d="M309.5 124.3h2.5" fill="none" stroke="#000080" stroke-width=".25"/>
<circle cx="312" cy="124.3" r=".51" fill="#000080"/>
<circle cx="312" cy="124.3" r=".51" fill="none" stroke="#000080" stroke-width=".18"/>
<path d="M309.5 121.8h2.5" fill="none" stroke="#000080" stroke-width=".25"/>
<circle cx="312" cy="121.8" r=".51" fill="#000080"/>
<circle cx="312" cy="121.8" r=".51" fill="none" stroke="#000080" stroke-width=".18"/>
<path d="M312 181.7h2.5" fill="none" stroke="#000080" stroke-width=".25"/>
<circle cx="312" cy="181.7" r=".51" fill="#000080"/>
<circle cx="312" cy="181.7" r=".51" fill="none" stroke="#000080" stroke-width=".18"/>
<path d="M312 166.7h2.5" fill="none" stroke="#000080" stroke-width=".25"/>
<circle cx="312" cy="166.7" r=".51" fill="#000080"/>
<circle cx="312" cy="166.7" r=".51" fill="none" stroke="#000080" stroke-width=".18"/>
<path d="M312 149.3h2.5" fill="none" stroke="#000080" stroke-width=".25"/>
<circle cx="312" cy="149.3" r=".51" fill="#000080"/>
<circle cx="312" cy="149.3" r=".51" fill="none" stroke="#000080" stroke-width=".18"/>
<path d="M312 119.3h2.5" fill="none" stroke="#000080" stroke-width=".25"/>
<circle cx="312" cy="119.3" r=".51" fill="#000080"/>
<circle cx="312" cy="119.3" r=".51" fill="none" stroke="#000080" stroke-width=".18"/>
<path d="M84.9 201.7v2.5" fill="none" stroke="#000080" stroke-width=".25"/>
<circle cx="84.9" cy="201.7" r=".51" fill="#000080"/>
<circle cx="84.9" cy="201.7" r=".51" fill="none" stroke="#000080" stroke-width=".18"/>
<path d="M97.4 79.4v2.4" fill="none" stroke="#000080" stroke-width=".25"/>
<circle cx="97.4" cy="79.4" r=".51" fill="#000080"/>
<circle cx="97.4" cy="79.4" r=".51" fill="none" stroke="#000080" stroke-width=".18"/>
<path d="M162.3 109.3v2.5" fill="none" stroke="#000080" stroke-width=".25"/>
<circle cx="162.3" cy="109.3" r=".51" fill="#000080"/>
<circle cx="162.3" cy="109.3" r=".51" fill="none" stroke="#000080" stroke-width=".18"/>
<path d="M174.7 99.3v12.5" fill="none" stroke="#000080" stroke-width=".25"/>
<circle cx="174.7" cy="99.3" r=".51" fill="#000080"/>
<circle cx="174.7" cy="99.3" r=".51" fill="none" stroke="#000080" stroke-width=".18"/>
<path d="M187.2 89.3v22.5" fill="none" stroke="#000080" stroke-width=".25"/>
<circle cx="187.2" cy="89.3" r=".51" fill="#000080"/>
<circle cx="187.2" cy="89.3" r=".51" fill="none" stroke="#000080" stroke-width=".18"/>
<path d="M199.7 79.4v32.4" fill="none" stroke="#000080" stroke-width=".25"/>
<circle cx="199.7" cy="79.4" r=".51" fill="#000080"/>
<circle cx="199.7" cy="79.4" r=".51" fill="none" stroke="#000080" stroke-width=".18"/>
<path d="M252.1 211.7v2.5" fill="none" stroke="#000080" stroke-width=".25"/>
<circle cx="252.1" cy="211.7" r=".51" fill="#000080"/>
<circle cx="252.1" cy="211.7" r=".51" fill="none" stroke="#000080" stroke-width=".18"/>
<path d="M252.1 184.2v5" fill="none" stroke="#000080" stroke-width=".25"/>
<circle cx="252.1" cy="189.2" r=".51" fill="#000080"/>
<circle cx="252.1" cy="189.2" r=".51" fill="none" stroke="#000080" stroke-width=".18"/>
<circle cx="252.1" cy="184.2" r=".51" fill="#000080"/>
<circle cx="252.1" cy="184.2" r=".51" fill="none" stroke="#000080" stroke-width=".18"/>
<path d="M252.1 176.7v5" fill="none" stroke="#000080" stroke-width=".25"/>
<circle cx="252.1" cy="181.7" r=".51" fill="#000080"/>
<circle cx="252.1" cy="181.7" r=".51" fill="none" stroke="#000080" stroke-width=".18"/>
<circle cx="252.1" cy="176.7" r=".51" fill="#000080"/>
<circle cx="252.1" cy="176.7" r=".51" fill="none" stroke="#000080" stroke-width=".18"/>
<path d="M252.1 169.2v5" fill="none" stroke="#000080" stroke-width=".25"/>
<circle cx="252.1" cy="174.2" r=".51" fill="#000080"/>
<circle cx="252.1" cy="174.2" r=".51" fill="none" stroke="#000080" stroke-width=".18"/>
<circle cx="252.1" cy="169.2" r=".51" fill="#000080"/>
<circle cx="252.1" cy="169.2" r=".51" fill="none" stroke="#000080" stroke-width=".18"/>
<path d="M312 211.7v2.5" fill="none" stroke="#000080" stroke-width=".25"/>
<circle cx="312" cy="211.7" r=".51" fill="#000080"/>
<circle cx="312" cy="211.7" r=".51" fill="none" stroke="#000080" stroke-width=".18"/>
<path d="M312 184.2v5" fill="none" stroke="#000080" stroke-width=".25"/>
<circle cx="312" cy="189.2" r=".51" fill="#000080"/>
<circle cx="312" cy="189.2" r=".51" fill="none" stroke="#000080" stroke-width=".18"/>
<circle cx="312" cy="184.2" r=".51" fill="#000080"/>
<circle cx="312" cy="184.2" r=".51" fill="none" stroke="#000080" stroke-width=".18"/>
<text font-size="10.9" x="12.5" y="19.6">DEVEFX000001A.PrjPcb</text>
<text font-size="8.2" x="12.5" y="35.2">10_FPGA_PWR.SchDoc</text>
<text font-size="3.2" x="276.1" y="115.4">POWER</text>
<g font-size="2.3" fill="#000080">
<text x="128.1" y="76.6">FB3</text>
<text x="74.9" y="86.2">C18</text>
<text x="87.4" y="86.2">C3</text>
<text x="99.8" y="86.2">C4</text>
<text x="112.3" y="86.2">C11</text>
<text x="128.1" y="86.6">FB4</text>
<text x="128.1" y="96.6">FB5</text>
<text x="128.1" y="106.6">FB6</text>
<text x="259.4" y="111">U1M</text>
<text x="164.8" y="116.1">C46</text>
<text x="177.3" y="116.1">C47</text>
<text x="189.7" y="116.1">C48</text>
<text x="202.2" y="116.1">C49</text>
<text x="74.9" y="151">C19</text>
<text x="87.4" y="151">C5</text>
<text x="99.8" y="151">C16</text>
<text x="112.3" y="151">C15</text>
<text x="124.8" y="151">C7</text>
<text x="137.3" y="151">C13</text>
<text x="149.8" y="151">C14</text>
<text x="162.2" y="151">C9</text>
<text x="174.7" y="151">C6</text>
<text x="74.9" y="181.1">C10</text>
<text x="87.4" y="181.1">C8</text>
<text x="74.9" y="208.5">C2</text>
<text x="87.4" y="208.5">C17</text>
<text x="99.8" y="208.5">C12</text>
<text x="124.8" y="208.5">C1</text>
</g>
<g font-size="2" fill="#000080">
<text x="128.1" y="83.5">120 Ohms @ 100 MHz</text>
<text x="74.9" y="88.5">10uF</text>
<text x="87.4" y="88.5">10uF</text>
<text x="99.8" y="88.5">10uF</text>
<text x="112.3" y="88.5">10uF</text>
<text x="128.1" y="93.5">120 Ohms @ 100 MHz</text>
<text x="128.1" y="103.4">120 Ohms @ 100 MHz</text>
<text x="128.1" y="113.4">120 Ohms @ 100 MHz</text>
<text x="164.8" y="118.5">10uF</text>
<text x="177.3" y="118.5">10uF</text>
<text x="189.7" y="118.5">10uF</text>
<text x="202.2" y="118.5">10uF</text>
<text x="74.9" y="153.4">10uF</text>
<text x="87.4" y="153.4">10uF</text>
<text x="99.8" y="153.4">10uF</text>
<text x="112.3" y="153.4">10uF</text>
<text x="124.8" y="153.4">10uF</text>
<text x="137.3" y="153.4">10uF</text>
<text x="149.8" y="153.4">10uF</text>
<text x="162.2" y="153.4">10uF</text>
<text x="174.7" y="153.4">10uF</text>
<text x="74.9" y="183.3">10uF</text>
<text x="87.4" y="183.3">10uF</text>
<text x="74.9" y="210.8">10uF</text>
<text x="87.4" y="210.8">10uF</text>
<text x="99.8" y="210.8">10uF</text>
<text x="124.8" y="210.8">10uF</text>
<text x="259.4" y="216.1">TI60F225C4</text>
</g>
<g font-size="2">
<text x="254.9" y="118.9">M3</text>
<text x="306.5" y="118.9">D4</text>
<text x="255" y="123.9">G7</text>
<text x="255" y="121.4">H6</text>
<text x="260.6" y="120">VCC</text>
<text x="260.6" y="122.5">VCC</text>
<text x="260.6" y="125">VCC</text>
<text x="295" y="120">VCCAUX</text>
<text x="295" y="122.5">VCCAUX</text>
<text x="295" y="125">VCCAUX</text>
<text x="306.5" y="121.4">L4</text>
<text x="306.5" y="123.9">E11</text>
<text x="255" y="131.3">G9</text>
<text x="255" y="128.9">H8</text>
<text x="255.6" y="126.3">J7</text>
<text x="260.6" y="127.5">VCC</text>
<text x="260.6" y="130">VCC</text>
<text x="295" y="127.5">VCCAUX</text>
<text x="306.5" y="126.3">M11</text>
<text x="254" y="136.3">E13</text>
<text x="255.6" y="133.9">J9</text>
<text x="260.6" y="132.5">VCC</text>
<text x="260.6" y="135">VCC</text>
<text x="260.6" y="137.5">VCC</text>
<text x="254.3" y="143.8">L10</text>
<text x="306.5" y="143.8">N15</text>
<text x="255.4" y="148.8">L5</text>
<text x="260.6" y="144.9">VCCA_BR</text>
<text x="260.6" y="149.9">VCCA_BL</text>
<text x="290.8" y="144.9">VCCIO33_BR</text>
<text x="291.2" y="149.9">VCCIO33_BL</text>
<text x="306.5" y="148.8">P4</text>
<text x="253.9" y="153.8">G10</text>
<text x="260.6" y="154.9">VCCA_TR</text>
<text x="291.3" y="154.9">VCCIO33_TL</text>
<text x="306.5" y="153.8">B4</text>
<text x="255.2" y="158.8">E5</text>
<text x="260.6" y="160">VCCA_TL</text>
<text x="291" y="160">VCCIO33_TR</text>
<text x="306.5" y="158.8">B13</text>
<text x="255.5" y="166.3">L2</text>
<text x="260.6" y="167.4">VCCIO1A</text>
<text x="294.5" y="167.4">VCCIO3A</text>
<text x="306.5" y="166.3">G12</text>
<text x="255.1" y="173.8">D2</text>
<text x="255.6" y="168.8">J4</text>
<text x="260.6" y="170">VCCIO1A</text>
<text x="294.5" y="170">VCCIO3A</text>
<text x="306.5" y="168.8">F14</text>
<text x="306.5" y="173.8">J11</text>
<text x="255.3" y="176.3">F4</text>
<text x="260.6" y="175">VCCIO1B</text>
<text x="260.6" y="177.4">VCCIO1B</text>
<text x="294.7" y="175">VCCIO3B</text>
<text x="294.7" y="177.4">VCCIO3B</text>
<text x="306.5" y="176.3">L14</text>
<text x="255" y="181.3">D6</text>
<text x="255" y="183.8">C7</text>
<text x="260.6" y="182.4">VCCIO2A</text>
<text x="260.6" y="184.9">VCCIO2A</text>
<text x="294.5" y="182.4">VCCIO4A</text>
<text x="294.5" y="184.9">VCCIO4A</text>
<text x="306.5" y="181.3">N9</text>
<text x="306.5" y="183.8">N11</text>
<text x="254.2" y="191.3">C11</text>
<text x="255" y="188.8">D9</text>
<text x="260.6" y="189.9">VCCIO2B</text>
<text x="294.7" y="189.9">VCCIO4B</text>
<text x="306.5" y="188.8">N5</text>
<text x="306.5" y="191.3">N7</text>
<text x="260.6" y="192.4">VCCIO2B</text>
<text x="294.7" y="192.4">VCCIO4B</text>
<text x="255" y="198.7">G8</text>
<text x="255" y="203.8">H9</text>
<text x="255.6" y="201.3">J8</text>
<text x="260.6" y="199.9">GND</text>
<text x="260.6" y="202.4">GND</text>
<text x="299.1" y="199.9">GND</text>
<text x="299.1" y="202.4">GND</text>
<text x="306.5" y="198.7">A1</text>
<text x="306.5" y="201.3">R1</text>
<text x="306.5" y="203.8">D3</text>
<text x="253.7" y="206.3">M13</text>
<text x="254" y="208.8">A15</text>
<text x="260.6" y="204.9">GND</text>
<text x="260.6" y="207.4">GND</text>
<text x="260.6" y="209.9">GND</text>
<text x="299.1" y="204.9">GND</text>
<text x="299.1" y="207.4">GND</text>
<text x="299.1" y="209.9">GND</text>
<text x="306.5" y="206.3">G6</text>
<text x="306.5" y="208.8">J6</text>
<text x="253.9" y="211.2">R15</text>
<text x="260.6" y="212.4">GND</text>
<text x="299.1" y="212.4">GND</text>
<text x="306.5" y="211.2">H7</text>
</g>
<g font-size="1.8" fill="#800000">
<text x="61.5" y="80">P0V95</text>
<text x="70.4" y="98.5">GND</text>
<text x="82.9" y="98.5">GND</text>
<text x="95.4" y="98.5">GND</text>
<text x="107.9" y="98.5">GND</text>
<text x="241.2" y="119.9">P0V95</text>
<text x="317.5" y="119.9">P1V8</text>
<text x="160.3" y="128.5">GND</text>
<text x="172.8" y="128.5">GND</text>
<text x="185.2" y="128.5">GND</text>
<text x="197.7" y="128.5">GND</text>
<text x="62.5" y="144.9">P1V8</text>
<text x="317.5" y="149.9">P3V3</text>
<text x="70.4" y="163.5">GND</text>
<text x="82.9" y="163.5">GND</text>
<text x="95.4" y="163.5">GND</text>
<text x="107.9" y="163.5">GND</text>
<text x="120.4" y="163.5">GND</text>
<text x="132.8" y="163.5">GND</text>
<text x="145.3" y="163.5">GND</text>
<text x="157.7" y="163.5">GND</text>
<text x="170.3" y="163.5">GND</text>
<text x="242.2" y="167.4">P1V8</text>
<text x="317.5" y="167.4">P1V5</text>
<text x="62.5" y="174.9">P1V5</text>
<text x="317.5" y="182.3">P1V8</text>
<text x="70.4" y="193.4">GND</text>
<text x="82.9" y="193.4">GND</text>
<text x="62.5" y="202.4">P3V3</text>
<text x="70.4" y="220.9">GND</text>
<text x="82.9" y="220.9">GND</text>
<text x="95.4" y="220.9">GND</text>
<text x="120.4" y="220.9">GND</text>
<text x="250.1" y="220.9">GND</text>
<text x="310.1" y="220.9">GND</text>
</g>
<g font-size="1.8" fill="#c00">
<text x="137.3" y="79">P0V95_FPGA_VCCA_BR</text>
<text x="137.3" y="89">P0V95_FPGA_VCCA_BL</text>
<text x="137.3" y="98.9">P0V95_FPGA_VCCA_TR</text>
<text x="137.3" y="108.9">P0V95_FPGA_VCCA_TL</text>
<text x="222.2" y="143.8">P0V95_FPGA_VCCA_BR</text>
<text x="222.2" y="148.8">P0V95_FPGA_VCCA_BL</text>
<text x="222.2" y="153.9">P0V95_FPGA_VCCA_TR</text>
<text x="222.2" y="158.9">P0V95_FPGA_VCCA_TL</text>
<text x="127.3" y="201.4">P0V95_FPGA_VCCA_TR</text>
</g>
</svg>
